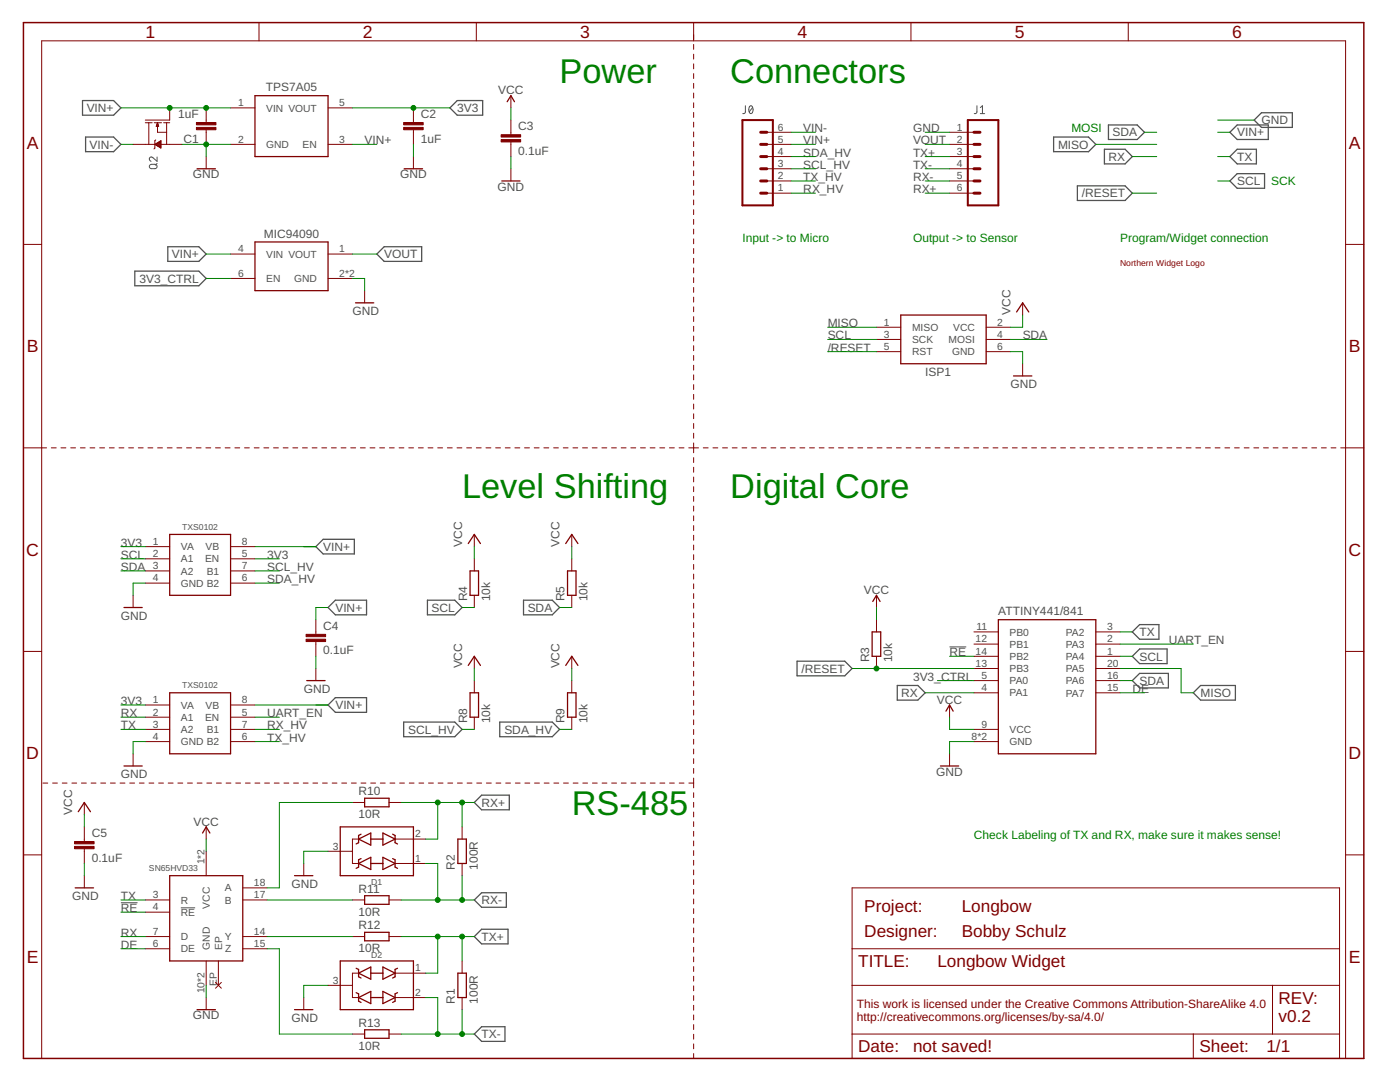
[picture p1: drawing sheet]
<svg xmlns="http://www.w3.org/2000/svg" width="279mm" height="216mm" viewBox="0 0 279 216" stroke-linecap="round" stroke-linejoin="round" font-family="sans-serif">
<path d="M29.9 32.9l1-.1a.43 .43 0 0 1 .4 .4 .43 .43 0 0 1-.4 .5l-1-.2-.1-.3zM31.3 31.3v.9l-.8-.7a.43 .43 0 0 0-.7 .1 .43 .43 0 0 0 .3 .6M31.3 32.6l-.3 .4M148.8 21.1l-.1 1.4-.2 .1-.3 .1M149.6 21.2l.3-.1a.91 .91 0 0 1 0 1.6 .97 .97 0 0 1-.3-1.5zM150.2 21.5l-.7 .8M195 21.1l-.1 1.4-.1 .1-.4 .1M195.6 22.7h.9M195.6 21.5l.5-.4v1.6M189.5 129.1h3.3M24.1 180.1h3.4M36.1 181.1h2.8" fill="none" stroke="#505050" stroke-width=".2"/>
<g fill="none" stroke="#505050" stroke-width=".25">
<path d="M16.5 20.1h6.2l1.4 1.4-1.4 1.5h-6.2zM17.1 27.3h5.6l1.4 1.5-1.4 1.5h-5.6zM89.8 21.5l1.4-1.4h5.1v2.9h-5.1zM210.3 27.3h6.9l1.5 1.5-1.5 1.5h-6.9zM215 37.1h9.5l1.5 1.4-1.5 1.5h-9.5zM220.4 29.8h4.1l1.5 1.4-1.5 1.5h-4.1zM221.2 24.9h5.7l1.5 1.5-1.5 1.4h-5.7zM245.4 31.2l1.5-1.4h3.8v2.9h-3.8zM245.4 36.1l1.5-1.5h5.5v3h-5.5zM245.4 26.4l1.5-1.5h6.2v2.9h-6.2zM250.3 24l1.5-1.5h6.1v2.9h-6.1zM26.9 54.1h12.8l1.4 1.5-1.4 1.4h-12.8z"/>
<path d="M33.5 49.2h6.2l1.4 1.5-1.4 1.5h-6.2zM75.2 50.7l1.5-1.5h7.5v3h-7.5zM63 109.1l1.5-1.5h6.2v2.9h-6.2zM85.3 119.8h5.5l1.4 1.4-1.4 1.5h-5.5zM104.5 119.8h5.7l1.5 1.4-1.5 1.5h-5.7zM65.5 121.2l1.4-1.4h6.3v2.9h-6.3zM159.1 131.9h9.5l1.5 1.5-1.5 1.5h-9.5zM179.1 136.8h4.1l1.4 1.4-1.4 1.5h-4.1zM226 126.1l1.4-1.5h3.9v3h-3.9zM226 131l1.4-1.5h5.5v2.9h-5.5zM226 135.8l1.4-1.4h5.8v2.9h-5.8zM239.6 136.8h6.9v2.9h-6.9l-1.5-1.5z"/>
<path d="M65.5 140.7l1.4-1.5h6.3v2.9h-6.3zM80.6 144.1h10.2l1.4 1.4-1.4 1.5h-10.2zM99.7 144.1h10.5l1.5 1.4-1.5 1.5h-10.5zM94.7 179.6l1.4-1.5h4.9v2.9h-4.9zM94.7 160.1l1.4-1.4h5.5v2.9h-5.5zM94.7 186.9l1.4-1.5h5.3v2.9h-5.3zM94.7 206.3l1.4-1.4h4.7v2.9h-4.7z"/>
</g>
<g fill="none" stroke="#800000" stroke-width=".2">
<path d="M51.7 4.5v3.6M95.1 4.5v3.6M102 19.1v2.4M138.4 4.5v3.6M138.4 8.9v.9M138.4 10.8v1M138.4 12.7v1M138.4 14.7v1M138.4 16.6v1M138.4 18.6v1M181.8 4.5v3.6M225.2 4.5v3.6"/>
<path d="M26.6 28.8h4.3M29 24.5h1.4M29.7 24.5v4.3M30.8 24.5h1.4M31 28.8h5.3M31 28.9h1.1M31.1 27.9l-.2 .2v1.4l-.2 .2M31.2 28.7h.9M31.2 29h.9M31.2 25.1h.4M31.3 25h.3M31.3 24.9h.3"/>
<path d="M31.3 24.8h.2M31.3 28.6h.8M31.4 24.7h.1M31.4 29.1h.7M31.4 24.6h.1M31.4 25.2v1.2h1.9M31.4 24.5l.3 .7h-.5zM31.5 28.4h.6M31.6 29.2h.5M31.7 28.3h.4M31.8 29.3h.3M31.9 28.2h.2"/>
<path d="M32 29.5h.1M32.1 28.1l-1.2 .7M32.1 28.1v1.4l-1.2-.7M32.1 28.1h.1M32.7 24.5h1.2M33.3 24.5v4.3M33.9 21.5v2.5h-4.9M41.1 21.5v2.9M41.1 25.9v2.9M41.1 31.2v2.5M46 28.8h4.9M46 21.5h4.9"/>
<path d="M65.5 28.8h4.8M65.5 21.5h4.8M82.5 21.5v2.9M82.5 25.9v2.9M82.5 31.2v2.5M102 24v2.9M102 28.3v2.9M102 33.7v2.4M138.4 20.5v1M138.4 22.4v1M138.4 24.4v1M138.4 26.3v1"/>
<path d="M138.4 28.3v1M138.4 30.2v1M138.4 32.2v.9M138.4 34.1v1M138.4 36v1M138.4 38v.9M138.4 39.9v1M153 38.5h4.9M153 36.1h4.9M153 33.7h4.9M153 31.2h4.9M153 28.8h4.9"/>
<path d="M153 26.4h4.9M189.5 38.5h4.9M189.5 36.1h4.9M189.5 33.7h4.9M189.5 31.2h4.9M189.5 28.8h4.9M189.5 26.4h4.9M4.7 48.8h3.6M46 50.7h4.9M46 55.6h4.9M65.5 50.7h4.8M65.5 55.6h4.8"/>
<path d="M72.8 58v2.4M138.4 41.8v1M138.4 43.8v1M138.4 45.7v1M138.4 47.7v.9M138.4 49.6v1M138.4 51.5v1M138.4 53.5v1M138.4 55.4v1M138.4 57.4v.9M138.4 59.3v1M268.5 48.8h3.7"/>
<path d="M138.4 61.2v1M138.4 63.2v1M138.4 65.1v1M138.4 67.1v.9M138.4 69v1M138.4 70.9v1M138.4 72.9v1M138.4 74.8v1M138.4 76.8v.9M138.4 78.7v1M174.9 65.3h4.9M174.9 67.7h4.9"/>
<path d="M174.9 70.2h4.9M196.8 65.3h4.9M196.8 67.7h4.9M196.8 70.2h4.9M204.1 60.4v2.5M204.1 72.6v2.4M4.7 89.4h4.6M10.2 89.4h1M12.2 89.4h.9M14.1 89.4h1M16 89.4h1M18 89.4h.9"/>
<path d="M19.9 89.4h1M21.8 89.4h1M23.7 89.4h1M25.7 89.4h.9M27.6 89.4h1M29.5 89.4h1M31.5 89.4h.9M33.4 89.4h1M35.3 89.4h1M37.2 89.4h1M39.2 89.4h.9M41.1 89.4h1"/>
<path d="M43 89.4h1M44.9 89.4h1M46.9 89.4h.9M48.8 89.4h1M50.7 89.4h1M52.7 89.4h.9M54.6 89.4h1M56.5 89.4h1M58.4 89.4h1M60.4 89.4h.9M62.3 89.4h1M64.2 89.4h1"/>
<path d="M66.1 89.4h1M68.1 89.4h.9M70 89.4h1M71.9 89.4h1M73.9 89.4h.9M75.8 89.4h1M77.7 89.4h1M79.7 89.4h.9M81.6 89.4h.9M83.5 89.4h1M85.4 89.4h1M87.4 89.4h.9"/>
<path d="M89.3 89.4h1M91.2 89.4h1M93.1 89.4h1M95.1 89.4h.9M97 89.4h1M98.9 89.4h1M100.8 89.4h1M102.8 89.4h.9M104.7 89.4h1M106.6 89.4h1M108.5 89.4h1M110.5 89.4h.9"/>
<path d="M112.4 89.4h1M114.3 89.4h1M116.3 89.4h.9M118.2 89.4h1M120.1 89.4h1M122 89.4h1M124 89.4h.9M125.9 89.4h1M127.8 89.4h1M129.8 89.4h.9M131.7 89.4h1M133.6 89.4h1"/>
<path d="M135.5 89.4h1M137.5 89.4h1.9M138.4 80.6v1M138.4 82.6v.9M138.4 84.5v1M138.4 86.4v1M138.4 88.4v1.9M138.4 91.3v1M138.4 93.2v1M138.4 95.2v1M138.4 97.1v1M138.4 99.1v.9"/>
<path d="M140.4 89.4h.9M142.3 89.4h1M144.2 89.4h1M146.1 89.4h1M148.1 89.4h.9M150 89.4h1M151.9 89.4h1M153.9 89.4h.9M155.8 89.4h1M157.7 89.4h1M159.6 89.4h1M161.6 89.4h.9"/>
<path d="M163.5 89.4h1M165.4 89.4h1M167.3 89.4h1M169.3 89.4h.9M171.2 89.4h1M173.1 89.4h1M175 89.4h1M177 89.4h.9M178.9 89.4h1M180.8 89.4h1M182.8 89.4h.9M184.7 89.4h1"/>
<path d="M186.6 89.4h1M188.6 89.4h.9M190.5 89.4h1M192.4 89.4h1M194.3 89.4h1M196.3 89.4h.9M198.2 89.4h1M200.1 89.4h1M202 89.4h1M204 89.4h.9M205.9 89.4h1M207.8 89.4h1"/>
<path d="M209.7 89.4h1M211.7 89.4h.9M213.6 89.4h1M215.5 89.4h1M217.5 89.4h.9M219.4 89.4h1M221.3 89.4h1M223.2 89.4h1M225.2 89.4h.9M227.1 89.4h1M229 89.4h1M230.9 89.4h1"/>
<path d="M232.9 89.4h.9M234.8 89.4h1M236.7 89.4h1M238.7 89.4h.9M240.6 89.4h1M242.5 89.4h1M244.5 89.4h.9M246.4 89.4h.9M248.3 89.4h1M250.2 89.4h1M252.2 89.4h.9M254.1 89.4h1"/>
<path d="M256 89.4h1M257.9 89.4h1M259.9 89.4h.9M261.8 89.4h1M263.7 89.4h1M265.6 89.4h1M267.6 89.4h4.6M26.6 118.8v2.4M29 111.5h4.9M29 113.9h4.9M29 109.1h4.9M29 116.4h4.9"/>
<path d="M46 111.5h4.9M46 113.9h4.9M46 109.1h4.9M46 116.4h4.9M94.7 106.6v2.5M94.7 111.5v2.4M94.7 118.8v2.4M114.1 106.6v2.5M114.1 111.5v2.4M114.1 118.8v2.4M138.4 101v1M138.4 102.9v1"/>
<path d="M138.4 104.9v1M138.4 106.8v1M138.4 108.8v.9M138.4 110.7v1M138.4 112.6v1M138.4 114.6v.9M138.4 116.5v1M138.4 118.4v1M174.9 118.8v2.4M4.7 130h3.6M63 123.7v2.9M63 128v3"/>
<path d="M63 133.4v2.4M94.7 131v2.4M94.7 135.8v2.4M114.1 131v2.4M114.1 135.8v2.4M138.4 120.4v.9M138.4 122.3v1M138.4 124.2v1M138.4 126.2v1M138.4 128.1v1M138.4 130.1v.9M138.4 132v1"/>
<path d="M138.4 133.9v1M138.4 135.9v1M138.4 137.8v1M138.4 139.8v.9M174.9 123.7v2.4M174.9 131v2.4M194.4 138.2h4.8M194.4 135.8h4.8M194.4 133.4h4.8M194.4 131h4.8M194.4 128.5h4.8M194.4 126.1h4.8"/>
<path d="M218.7 138.2h4.9M218.7 135.8h4.9M218.7 133.4h4.9M218.7 131h4.9M218.7 128.5h4.9M218.7 126.1h4.9M268.5 130h3.7M8.6 156.3h.9M10.5 156.3h1M12.4 156.3h1M14.4 156.3h.9M16.3 156.3h.9"/>
<path d="M18.2 156.3h1M20.1 156.3h1M22 156.3h1M24 156.3h.9M25.9 156.3h1M26.6 150.4v2.4M27.8 156.3h1M29 145.5h4.9M29 148h4.9M29 143.1h4.9M29 140.7h4.9M29.7 156.3h1"/>
<path d="M31.7 156.3h.9M33.6 156.3h.9M35.5 156.3h1M37.4 156.3h1M39.3 156.3h1M41.3 156.3h.9M43.2 156.3h1M45.1 156.3h1M46 145.5h4.9M46 148h4.9M46 143.1h4.9M46 140.7h4.9"/>
<path d="M47.1 156.3h.9M49 156.3h.9M50.9 156.3h1M52.8 156.3h1M54.7 156.3h1M56.7 156.3h.9M58.6 156.3h1M60.5 156.3h1M62.4 156.3h1M64.4 156.3h.9M66.3 156.3h.9M68.2 156.3h1"/>
<path d="M70.1 156.3h1M72.1 156.3h.9M74 156.3h1M75.9 156.3h1M77.8 156.3h1M79.8 156.3h.9M81.7 156.3h.9M83.6 156.3h1M85.5 156.3h1M87.4 156.3h1M89.4 156.3h.9M91.3 156.3h1"/>
<path d="M93.2 156.3h1M94.7 143.1v2.4M95.1 156.3h1M97.1 156.3h.9M99 156.3h.9M100.9 156.3h1M102.8 156.3h1M104.8 156.3h.9M106.7 156.3h1M108.6 156.3h1M110.5 156.3h1M112.5 156.3h.9"/>
<path d="M114.1 143.1v2.4M114.4 156.3h1M116.3 156.3h1M118.2 156.3h1M120.2 156.3h.9M122.1 156.3h.9M124 156.3h1M125.9 156.3h1M127.8 156.3h1M129.8 156.3h.9M131.7 156.3h1M133.6 156.3h1"/>
<path d="M135.6 156.3h.9M137.5 156.3h.9M138.4 141.7v1M138.4 143.6v1M138.4 145.6v1M138.4 147.5v1M138.4 149.5v.9M138.4 151.4v1M138.4 153.3v1M138.4 155.3v1.9M138.4 158.2v.9M189.5 140.7v2.4"/>
<path d="M189.5 150.4v2.4M194.4 145.5h4.8M194.4 148h4.8M4.7 170.6h3.6M16.8 160.1v2.5M16.8 165v2.9M16.8 169.4v2.9M16.8 174.7v2.5M29 179.6h4.9M41.1 165v2.4M41.1 169.9v4.8M48.5 177.2h4.8"/>
<path d="M48.5 179.6h4.8M60.6 172.3v2.4M65.5 169.9h4.8M70.3 160.1h2.5M70.3 179.6h2.5M71.6 167.4h-1.3v4.9h1.3M77.6 160.1h2.5M77.6 179.6h2.5M78.8 167.4h6.1M78.8 172.3h6.1M92.2 165v2.4M92.2 172.3v2.4"/>
<path d="M138.4 160.1v1M138.4 162v1M138.4 164v.9M138.4 165.9v1M138.4 167.8v1M138.4 169.7v1M138.4 171.7v.9M138.4 173.6v1M138.4 175.5v1M138.4 177.5v.9M138.4 179.4v1M170.1 177.2h97.2v34h-97.2z"/>
<path d="M268.5 170.6h3.7M29 189.3h4.9M29 186.9h4.9M29 182h4.9M41.1 191.7v4.9M41.1 199.1v2.4M43 196l1.2 1.2M43.6 191.7v4.9M44.2 196l-1.2 1.2M48.5 189.3h4.8M48.5 186.9h4.8M60.6 199.1v2.4"/>
<path d="M65.5 196.6h4.8M70.3 186.9h2.5M71.6 194.2h-1.3v4.9h1.3M77.6 186.9h2.5M78.8 199.1h6.1M78.8 194.2h6.1M92.2 191.7v2.5M92.2 199.1v2.4M138.4 181.3v1M138.4 183.2v1M138.4 185.2v.9M138.4 187.1v1"/>
<path d="M138.4 189v1M138.4 190.9v1M138.4 192.9v.9M138.4 194.8v1M138.4 196.7v1M138.4 198.7v.9M170.1 196.6h97.2M170.1 189.3h97.2M254 196.6v9.7M8.3 211.2v-203.1h260.2v203.1M70.3 206.3h2.5M77.6 206.3h2.5"/>
<path d="M138.4 200.6v1M138.4 202.5v1M138.4 204.4v1M138.4 206.4v.9M138.4 208.3v1M138.4 210.2v1M170.1 206.3h97.2M238.1 206.3v4.9"/>
</g>
<g fill="none" stroke="#800000" stroke-width=".25">
<path d="M50.9 19.1h14.6v12.1h-14.6zM39.3 33.7h3.7M80.7 33.7h3.6M100.1 36.1h3.7M101.2 20.3l.8-1.2 .7 1.2M50.9 48.3h14.6v9.7h-14.6zM71 60.4h3.6M179.8 62.9h17v9.7h-17zM202.3 75h3.6M202.9 62.3l1.2-1.9 1.2 1.9M33.9 106.6h12.1v12.2h-12.1zM93.5 108.5l1.2-1.9 1.2 1.9"/>
<path d="M93.8 113.9h1.7v4.9h-1.7zM112.9 108.5l1.2-1.9 1.2 1.9M113.3 113.9h1.7v4.9h-1.7zM24.7 121.2h3.7M33.9 138.2h12.1v12.2h-12.1zM61.2 135.8h3.7M93.5 132.8l1.2-1.8 1.2 1.8M93.8 138.2h1.7v4.9h-1.7zM112.9 132.8l1.2-1.8 1.2 1.8M113.3 138.2h1.7v4.9h-1.7zM174.1 126.1h1.7v4.9h-1.7zM174.2 120l.7-1.2 .7 1.2"/>
<path d="M199.2 123.7h19.5v26.7h-19.5zM24.7 152.8h3.7M72.8 159.3h4.8v1.7h-4.8zM187.7 152.8h3.6M188.8 141.9l.7-1.2 .7 1.2M15 177.2h3.7M15.6 162l1.2-1.9 1.3 1.9M33.9 174.7h14.6v17h-14.6zM40.4 166.2l.7-1.2 .8 1.2M58.8 174.7h3.6M67.9 165h14.6v9.7h-14.6zM71.6 167.4l2.4-1.2v2.4z"/>
<path d="M71.6 172.3l2.4-1.2v2.4zM72.1 171.3l-.5 .3v1.4l-.5 .3M72.1 166.5l-.5 .2v1.4l-.5 .3M72.8 178.7h4.8v1.7h-4.8zM74 167.4h2.4M74 172.3h2.4M76.4 166.2l2.4 1.2-2.4 1.2zM76.4 171.1l2.4 1.2-2.4 1.2zM78.4 171.3l.4 .3v1.4l.5 .3M78.4 166.5l.4 .2v1.4l.5 .3M91.4 167.4h1.7v4.9h-1.7zM67.9 191.7h14.6v9.8h-14.6z"/>
<path d="M71.1 193.2l.5 .2v1.5l.5 .3M71.1 198.1l.5 .2v1.5l.5 .2M71.6 194.2l2.4-1.2v2.4zM71.6 199.1l2.4-1.3v2.5zM72.8 186h4.8v1.7h-4.8zM74 194.2h2.4M74 199.1h2.4M76.4 193l2.4 1.2-2.4 1.2zM76.4 197.8l2.4 1.3-2.4 1.2zM79.3 193.2l-.5 .2v1.5l-.4 .3M79.3 198.1l-.5 .2v1.5l-.4 .2M91.4 194.2h1.7v4.9h-1.7z"/>
<path d="M39.3 201.5h3.7M58.8 201.5h3.6M72.8 205.5h4.8v1.7h-4.8z"/>
</g>
<g fill="#800000" stroke="#800000" stroke-width=".2">
<path d="M39.2 24.4h3.9v.5h-3.9z"/>
<path d="M39.2 25.4h3.9v.5h-3.9z"/>
<path d="M80.6 25.4h3.9v.5h-3.9z"/>
<path d="M80.6 24.4h3.9v.5h-3.9z"/>
<path d="M100 27.9h3.9v.4h-3.9z"/>
<path d="M100 26.9h3.9v.4h-3.9z"/>
<path d="M61.1 127.6h3.9v.4h-3.9z"/>
<path d="M61.1 126.6h3.9v.4h-3.9z"/>
<path d="M14.9 168.9h3.9v.5h-3.9z"/>
<path d="M14.9 167.9h3.9v.5h-3.9z"/>
</g>
<path d="M148.2 24h6v17h-6zM193.1 24h6.1v17h-6.1z" fill="none" stroke="#800000" stroke-width=".4"/>
<path d="M151.8 33.7h1.2M151.8 36.1h1.2M151.8 38.5h1.2M151.8 28.8h1.2M151.8 31.2h1.2M151.8 26.4h1.2M194.4 33.7h1.2M194.4 36.1h1.2M194.4 38.5h1.2M194.4 28.8h1.2M194.4 31.2h1.2M194.4 26.4h1.2" fill="none" stroke="#800000" stroke-width=".59"/>
<path d="M4.7 4.5h267.5v206.7h-267.5z" fill="none" stroke="#800000" stroke-width=".3"/>
<g fill="none" stroke="#008000" stroke-width=".2">
<path d="M24.1 28.8h2.5M24.1 21.5h21.9M36.3 28.8h9.7M41.1 28.8v2.4M70.3 28.8h4.9M70.3 21.5h19.5M82.5 28.8v2.4M102 21.5v2.5M102 31.2v2.5M157.9 31.2h4.9M157.9 28.8h4.9M157.9 26.4h4.9"/>
<path d="M157.9 36.1h4.9M157.9 38.5h4.9M157.9 33.7h4.9M184.6 31.2h4.9M184.6 28.8h4.9M184.6 26.4h4.9M184.6 36.1h4.9M184.6 38.5h4.9M184.6 33.7h4.9M218.7 28.8h12.1M226 31.2h4.8M226 38.5h4.8"/>
<path d="M228.4 26.4h2.4M243 31.2h2.4M243 24h7.3M243 26.4h2.4M243 36.1h2.4M41.1 55.6h4.9M41.1 50.7h4.9M70.3 55.6h2.5v2.4M70.3 50.7h4.9M165.2 70.2h9.7M165.2 67.7h9.7M165.2 65.3h9.7"/>
<path d="M201.7 70.2h2.4v2.4M201.7 67.7h7.3M204.1 62.9v2.4h-2.4M24.1 111.5h4.9M24.1 113.9h4.9M24.1 109.1h4.9M29 116.4h-2.4v2.4M50.9 116.4h4.9M50.9 111.5h4.9M50.9 113.9h4.9M50.9 109.1h12.1M94.7 109.1v2.4"/>
<path d="M114.1 109.1v2.4M63 131v2.4M65.5 121.2h-2.5v2.5M92.2 121.2h2.5M94.7 133.4v2.4M111.7 121.2h2.4M114.1 133.4v2.4M170.1 133.4h24.3M174.9 121.2v2.5M184.6 138.2h9.8M187.1 135.8h7.3M189.5 131h4.9"/>
<path d="M223.6 138.2h4.8M223.6 133.4h12.1v4.8h2.4M223.6 126.1h2.4M223.6 131h2.4M223.6 135.8h2.4M223.6 128.5h14.5M24.1 143.1h4.9M24.1 145.5h4.9M24.1 140.7h4.9M29 148h-2.4v2.4M50.9 143.1h4.9M50.9 145.5h4.9"/>
<path d="M50.9 148h4.9M50.9 140.7h14.6M92.2 145.5h2.5M111.7 145.5h2.4M189.5 143.1v2.4h4.9M194.4 148h-4.9v2.4M16.8 162.6v2.4M16.8 172.3v2.4M24.1 179.6h4.9M41.1 167.4v2.5M53.3 179.6h17M65.5 169.9h-4.9v2.4"/>
<path d="M70.3 160.1h-14.5v17.1h-2.5M80.1 179.6h14.6M80.1 160.1h14.6M84.9 172.3h2.5v7.3M87.4 160.1v7.3h-2.5M92.2 160.1v4.9M92.2 174.7v4.9M24.1 186.9h4.9M24.1 189.3h4.9M24.1 182h4.9M41.1 196.6v2.5M53.3 186.9h17"/>
<path d="M53.3 189.3h2.5v17h14.5M65.5 196.6h-4.9v2.5M80.1 186.9h14.6M84.9 199.1h2.5v7.2M87.4 186.9v7.3h-2.5M92.2 186.9v4.8M80.1 206.3h14.6M92.2 201.5v4.8"/>
</g>
<g fill="#008000" stroke="#008000" stroke-width=".2">
<circle cx="41.1" cy="28.8" r=".49"/>
<circle cx="174.9" cy="133.4" r=".49"/>
<circle cx="41.1" cy="21.5" r=".49"/>
<circle cx="33.9" cy="21.5" r=".49"/>
<circle cx="82.5" cy="21.5" r=".49"/>
<circle cx="87.4" cy="186.9" r=".49"/>
<circle cx="92.2" cy="186.9" r=".49"/>
<circle cx="87.4" cy="206.3" r=".49"/>
<circle cx="92.2" cy="206.3" r=".49"/>
<circle cx="87.4" cy="179.6" r=".49"/>
<circle cx="92.2" cy="179.6" r=".49"/>
<circle cx="87.4" cy="160.1" r=".49"/>
<circle cx="92.2" cy="160.1" r=".49"/>
</g>
<g font-size="6.9" fill="#008000">
<text x="111.7" y="16.7">Power</text>
<text x="145.7" y="16.7">Connectors</text>
<text x="92.2" y="99.3">Level Shifting</text>
<text x="145.7" y="99.3">Digital Core</text>
<text x="114.1" y="162.6">RS-485</text>
</g>
<g font-size="3.5" fill="#800000">
<text x="29" y="7.6">1</text>
<text x="72.4" y="7.6">2</text>
<text x="115.8" y="7.6">3</text>
<text x="159.1" y="7.6">4</text>
<text x="202.5" y="7.6">5</text>
<text x="245.9" y="7.6">6</text>
<text x="5.3" y="29.7">A</text>
<text x="269.2" y="29.7">A</text>
<text x="5.3" y="70.3">B</text>
<text x="269.2" y="70.3">B</text>
<text x="5.2" y="110.9">C</text>
<text x="269.1" y="110.9">C</text>
<text x="5.2" y="151.5">D</text>
<text x="269.1" y="151.5">D</text>
<text x="5.3" y="192.1">E</text>
<text x="269.2" y="192.1">E</text>
</g>
<g font-size="3.4" fill="#800000">
<text x="172.5" y="182">Project:</text>
<text x="191.9" y="182">Longbow</text>
<text x="172.5" y="186.9">Designer:</text>
<text x="191.9" y="186.9">Bobby Schulz</text>
<text x="171.3" y="193">TITLE:</text>
<text x="187.1" y="193">Longbow Widget</text>
<text x="255.2" y="200.3">REV:</text>
<text x="255.2" y="203.9">v0.2</text>
<text x="171.3" y="210">Date:</text>
<text x="182.2" y="210">not saved!</text>
<text x="239.4" y="210">Sheet:</text>
<text x="252.7" y="210">1/1</text>
</g>
<g font-size="2.4" fill="#505050">
<text x="17.3" y="22.4">VIN+</text>
<text x="35.6" y="23.6">1uF</text>
<text x="53.1" y="18.2">TPS7A05</text>
<text x="84" y="23.6">C2</text>
<text x="91.3" y="22.4">3V3</text>
<text x="99.4" y="18.8">VCC</text>
<text x="17.9" y="29.7">VIN-</text>
<text x="36.6" y="28.4">C1</text>
<text x="72.8" y="28.8">VIN+</text>
<text x="84" y="28.5">1uF</text>
<text x="103.4" y="26">C3</text>
<text x="160.3" y="28.8">VIN+</text>
<text x="160.3" y="26.4">VIN-</text>
<text x="182.2" y="26.4">GND</text>
<text x="182.2" y="28.8">VOUT</text>
<text x="211.2" y="29.7">MISO</text>
<text x="222" y="27.2">SDA</text>
<text x="246.9" y="27.2">VIN+</text>
<text x="251.8" y="24.8">GND</text>
<text x="38.5" y="35.6">GND</text>
<text x="79.8" y="35.6">GND</text>
<text x="103.4" y="30.9">0.1uF</text>
<text x="160.3" y="31.2">SDA_HV</text>
<text x="160.3" y="33.7">SCL_HV</text>
<text x="182.2" y="31.2">TX+</text>
<text x="182.2" y="33.7">TX-</text>
<text x="221.2" y="32.1">RX</text>
<text x="246.9" y="32.1">TX</text>
<text x="99.3" y="38">GND</text>
<text x="160.3" y="36.1">TX_HV</text>
<text x="160.3" y="38.5">RX_HV</text>
<text x="182.2" y="36.1">RX-</text>
<text x="182.2" y="38.5">RX+</text>
<text x="215.9" y="39.4">/RESET</text>
<text x="246.9" y="37">SCL</text>
<text x="52.7" y="47.4">MIC94090</text>
<text x="34.3" y="51.5">VIN+</text>
<text x="76.7" y="51.6">VOUT</text>
<text x="27.8" y="56.4">3V3_CTRL</text>
<text x="70.3" y="62.9">GND</text>
<text x="165.2" y="65.3">MISO</text>
<text x="201.7" y="62.9" transform="rotate(-90 201.7 62.9)">VCC</text>
<text x="165.2" y="67.7">SCL</text>
<text x="165.2" y="70.2">/RESET</text>
<text x="204.1" y="67.7">SDA</text>
<text x="184.6" y="75">ISP1</text>
<text x="201.7" y="77.5">GND</text>
<text x="24.1" y="111.5">SCL</text>
<text x="24.1" y="113.9">SDA</text>
<text x="24.1" y="109.1">3V3</text>
<text x="53.3" y="111.5">3V3</text>
<text x="53.3" y="113.9">SCL_HV</text>
<text x="64.5" y="109.9">VIN+</text>
<text x="92.2" y="109.1" transform="rotate(-90 92.2 109.1)">VCC</text>
<text x="111.7" y="109.1" transform="rotate(-90 111.7 109.1)">VCC</text>
<text x="53.3" y="116.4">SDA_HV</text>
<text x="172.4" y="118.5">VCC</text>
<text x="24.1" y="123.7">GND</text>
<text x="64.5" y="125.7">C4</text>
<text x="66.9" y="122.1">VIN+</text>
<text x="86.1" y="122.1">SCL</text>
<text x="93.2" y="120" transform="rotate(-90 93.2 120)">R4</text>
<text x="97.8" y="120" transform="rotate(-90 97.8 120)">10k</text>
<text x="105.3" y="122.1">SDA</text>
<text x="112.7" y="120" transform="rotate(-90 112.7 120)">R5</text>
<text x="117.3" y="120" transform="rotate(-90 117.3 120)">10k</text>
<text x="199.2" y="122.7">ATTINY441/841</text>
<text x="64.5" y="130.6">0.1uF</text>
<text x="189.5" y="131">RE</text>
<text x="227.4" y="126.9">TX</text>
<text x="227.4" y="131.8">SCL</text>
<text x="233.3" y="128.5">UART_EN</text>
<text x="92.2" y="133.4" transform="rotate(-90 92.2 133.4)">VCC</text>
<text x="111.7" y="133.4" transform="rotate(-90 111.7 133.4)">VCC</text>
<text x="160" y="134.2">/RESET</text>
<text x="173.5" y="132.2" transform="rotate(-90 173.5 132.2)">R3</text>
<text x="178.1" y="132.2" transform="rotate(-90 178.1 132.2)">10k</text>
<text x="182.2" y="135.8">3V3_CTRL</text>
<text x="227.4" y="136.7">SDA</text>
<text x="24.1" y="143.1">RX</text>
<text x="24.1" y="140.7">3V3</text>
<text x="53.3" y="143.1">UART_EN</text>
<text x="60.6" y="138.2">GND</text>
<text x="66.9" y="141.5">VIN+</text>
<text x="179.9" y="139.1">RX</text>
<text x="187" y="140.4">VCC</text>
<text x="226" y="138.2">DE</text>
<text x="239.6" y="139.1">MISO</text>
<text x="24.1" y="145.5">TX</text>
<text x="53.3" y="148">TX_HV</text>
<text x="53.3" y="145.5">RX_HV</text>
<text x="81.5" y="146.4">SCL_HV</text>
<text x="93.2" y="144.3" transform="rotate(-90 93.2 144.3)">R8</text>
<text x="97.8" y="144.3" transform="rotate(-90 97.8 144.3)">10k</text>
<text x="100.7" y="146.4">SDA_HV</text>
<text x="112.7" y="144.3" transform="rotate(-90 112.7 144.3)">R9</text>
<text x="117.3" y="144.3" transform="rotate(-90 117.3 144.3)">10k</text>
<text x="24.1" y="155.3">GND</text>
<text x="186.8" y="154.8">GND</text>
<text x="71.6" y="158.7">R10</text>
<text x="96.1" y="161">RX+</text>
<text x="14.4" y="162.6" transform="rotate(-90 14.4 162.6)">VCC</text>
<text x="18.3" y="167.1">C5</text>
<text x="38.6" y="164.8">VCC</text>
<text x="71.6" y="163.3">10R</text>
<text x="18.3" y="171.9">0.1uF</text>
<text x="90.8" y="173.5" transform="rotate(-90 90.8 173.5)">R2</text>
<text x="95.4" y="173.5" transform="rotate(-90 95.4 173.5)">100R</text>
<text x="14.4" y="179.6">GND</text>
<text x="24.1" y="179.6">TX</text>
<text x="58.2" y="177.2">GND</text>
<text x="71.6" y="178.2">R11</text>
<text x="24.1" y="182">RE</text>
<text x="71.6" y="182.7">10R</text>
<text x="71.6" y="185.4">R12</text>
<text x="96.1" y="180.4">RX-</text>
<text x="24.1" y="186.9">RX</text>
<text x="24.1" y="189.3">DE</text>
<text x="71.6" y="190">10R</text>
<text x="96.1" y="187.7">TX+</text>
<text x="38.5" y="203.4">GND</text>
<text x="58.2" y="203.9">GND</text>
<text x="90.8" y="200.3" transform="rotate(-90 90.8 200.3)">R1</text>
<text x="95.4" y="200.3" transform="rotate(-90 95.4 200.3)">100R</text>
<text x="71.6" y="209.5">10R</text>
<text x="71.6" y="204.9">R13</text>
<text x="96.1" y="207.2">TX-</text>
</g>
<g font-size="2.4" fill="#008000">
<text x="213.8" y="26.4">MOSI</text>
<text x="253.7" y="36.8">SCK</text>
<text x="148.2" y="48.3">Input -&gt; to Micro</text>
<text x="182.2" y="48.3">Output -&gt; to Sensor</text>
<text x="223.6" y="48.3">Program/Widget connection</text>
<text x="194.4" y="167.4">Check Labeling of TX and RX, make sure it makes sense!</text>
</g>
<g font-size="2.4" fill="#800000">
<text x="171" y="201.1">This work is licensed under the Creative Commons Attribution-ShareAlike 4.0</text>
<text x="171" y="203.7">http://creativecommons.org/licenses/by-sa/4.0/</text>
</g>
<g font-size="2.1" fill="#505050">
<text x="47.5" y="21.2">1</text>
<text x="53.1" y="22.3">VIN VOUT</text>
<text x="67.7" y="21.2">5</text>
<text x="47.5" y="28.5">2</text>
<text x="53.1" y="29.5">GND</text>
<text x="60.4" y="29.5">EN</text>
<text x="67.7" y="28.5">3</text>
<text x="155.3" y="28.5">5</text>
<text x="155.3" y="26">6</text>
<text x="191" y="26">1</text>
<text x="191" y="28.5">2</text>
<text x="155.3" y="35.8">2</text>
<text x="155.3" y="33.3">3</text>
<text x="155.3" y="30.9">4</text>
<text x="191" y="30.9">3</text>
<text x="191" y="33.3">4</text>
<text x="191" y="35.8">5</text>
<text x="155.3" y="38.2">1</text>
<text x="191" y="38.2">6</text>
<text x="47.5" y="50.4">4</text>
<text x="53.1" y="51.4">VIN VOUT</text>
<text x="67.7" y="50.4">1</text>
<text x="47.5" y="55.2">6</text>
<text x="53.1" y="56.3">EN</text>
<text x="58.7" y="56.3">GND</text>
<text x="67.7" y="55.2">2*2</text>
<text x="176.4" y="65">1</text>
<text x="199" y="65">2</text>
<text x="176.4" y="67.4">3</text>
<text x="176.4" y="69.8">5</text>
<text x="182" y="66">MISO</text>
<text x="182" y="68.5">SCK</text>
<text x="182" y="70.9">RST</text>
<text x="189.3" y="68.5">MOSI</text>
<text x="190" y="70.9">GND</text>
<text x="190.2" y="66">VCC</text>
<text x="199" y="69.8">6</text>
<text x="199" y="67.4">4</text>
<text x="30.5" y="111.2">2</text>
<text x="30.5" y="113.6">3</text>
<text x="30.5" y="108.7">1</text>
<text x="36.1" y="112.2">A1</text>
<text x="36.1" y="109.8">VA</text>
<text x="40.9" y="112.2">EN</text>
<text x="41" y="109.8">VB</text>
<text x="48.3" y="108.7">8</text>
<text x="48.3" y="111.2">5</text>
<text x="48.3" y="113.6">7</text>
<text x="30.5" y="116">4</text>
<text x="36.1" y="114.7">A2</text>
<text x="36.1" y="117.1">GND B2</text>
<text x="41.3" y="114.7">B1</text>
<text x="48.3" y="116">6</text>
<text x="194.9" y="125.7">11</text>
<text x="220.9" y="125.7">3</text>
<text x="194.7" y="130.6">14</text>
<text x="194.7" y="128.2">12</text>
<text x="201.5" y="131.7">PB2</text>
<text x="201.5" y="129.2">PB1</text>
<text x="201.5" y="126.8">PB0</text>
<text x="212.7" y="126.8">PA2</text>
<text x="212.7" y="129.3">PA3</text>
<text x="212.7" y="131.7">PA4</text>
<text x="220.9" y="128.2">2</text>
<text x="220.9" y="130.6">1</text>
<text x="194.7" y="133">13</text>
<text x="195.9" y="137.9">4</text>
<text x="195.9" y="135.5">5</text>
<text x="201.5" y="136.5">PA0</text>
<text x="201.5" y="134.1">PB3</text>
<text x="212.7" y="134.1">PA5</text>
<text x="212.7" y="136.5">PA6</text>
<text x="220.9" y="133">20</text>
<text x="220.9" y="135.5">16</text>
<text x="220.9" y="137.9">15</text>
<text x="30.5" y="142.8">2</text>
<text x="30.5" y="140.3">1</text>
<text x="36.1" y="143.8">A1</text>
<text x="36.1" y="141.4">VA</text>
<text x="40.9" y="143.8">EN</text>
<text x="41" y="141.4">VB</text>
<text x="48.3" y="140.3">8</text>
<text x="48.3" y="142.8">5</text>
<text x="201.5" y="139">PA1</text>
<text x="212.7" y="139">PA7</text>
<text x="30.5" y="145.2">3</text>
<text x="30.5" y="147.6">4</text>
<text x="36.1" y="146.3">A2</text>
<text x="36.1" y="148.7">GND B2</text>
<text x="41.3" y="146.3">B1</text>
<text x="48.3" y="145.2">7</text>
<text x="48.3" y="147.6">6</text>
<text x="193.9" y="147.6">8*2</text>
<text x="195.9" y="145.2">9</text>
<text x="201.5" y="146.3">VCC</text>
<text x="201.5" y="148.7">GND</text>
<text x="82.8" y="167.1">2</text>
<text x="40.8" y="172.5" transform="rotate(-90 40.8 172.5)">1*2</text>
<text x="66.4" y="169.5">3</text>
<text x="82.8" y="172">1</text>
<text x="30.5" y="179.2">3</text>
<text x="44.8" y="177.9">A</text>
<text x="50.7" y="176.8">18</text>
<text x="50.7" y="179.2">17</text>
<text x="30.5" y="181.7">4</text>
<text x="36.1" y="180.3">R</text>
<text x="36.1" y="182.7">RE</text>
<text x="41.9" y="181.3" transform="rotate(-90 41.9 181.3)">VCC</text>
<text x="44.8" y="180.3">B</text>
<text x="30.5" y="186.5">7</text>
<text x="30.5" y="189">6</text>
<text x="36.1" y="187.6">D</text>
<text x="36.1" y="190">DE</text>
<text x="41.9" y="189.5" transform="rotate(-90 41.9 189.5)">GND</text>
<text x="44.3" y="189.5" transform="rotate(-90 44.3 189.5)">EP</text>
<text x="44.9" y="187.6">Y</text>
<text x="45" y="190">Z</text>
<text x="50.7" y="186.5">14</text>
<text x="50.7" y="189">15</text>
<text x="43.2" y="196.7" transform="rotate(-90 43.2 196.7)">EP</text>
<text x="66.4" y="196.3">3</text>
<text x="82.8" y="193.8">1</text>
<text x="40.8" y="198.2" transform="rotate(-90 40.8 198.2)">10*2</text>
<text x="82.8" y="198.7">2</text>
</g>
<text font-size="1.7" fill="#800000" x="223.6" y="53.1">Northern Widget Logo</text>
<g font-size="1.7" fill="#505050">
<text x="36.4" y="105.8">TXS0102</text>
<text x="36.4" y="137.4">TXS0102</text>
<text x="29.7" y="173.8">SN65HVD33</text>
<text x="74.1" y="176.6">D1</text>
<text x="74.1" y="191.1">D2</text>
</g>
</svg>
